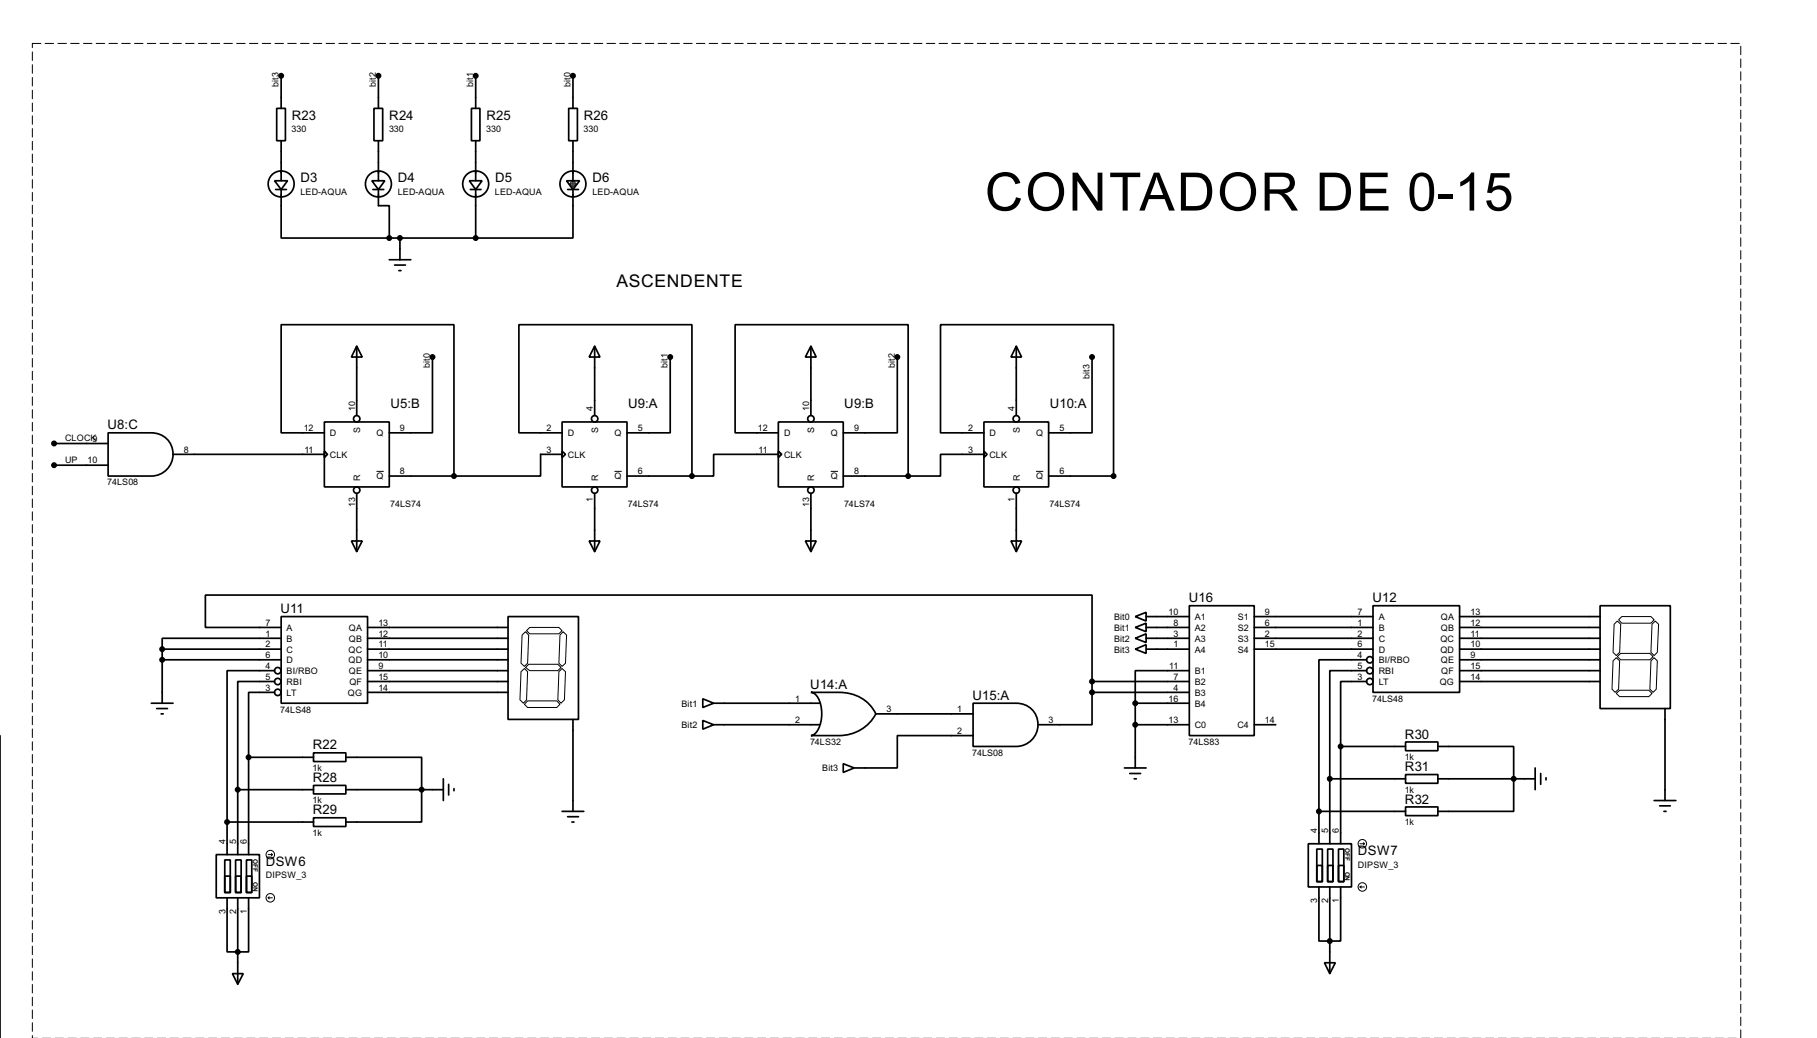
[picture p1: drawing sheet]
<svg xmlns="http://www.w3.org/2000/svg" width="427mm" height="244mm" viewBox="0 0 427 244" stroke-linecap="round" stroke-linejoin="round" font-family="sans-serif">
<g fill="none" stroke="#000" stroke-width=".4">
<path d="M66.1 17.8v7.7M88.9 17.8v7.7M111.8 17.8v7.7M134.6 17.8v7.7M65 25.5h2.1v7.6h-2.1zM66.1 33.1v9.4M87.9 25.5h2v7.6h-2zM88.9 33.1v9.4M110.8 25.5h2v7.6h-2zM111.8 33.1v9.4M133.6 25.5h2.1v7.6h-2.1zM134.6 33.1v9.4"/>
<path d="M64.5 42.5h3.1l-1.5 2zM64.8 44.5h2.5M66.1 44.5v11.4h25.4M87.4 42.5h3l-1.5 2zM87.6 44.5h2.6M88.9 44.5v3.8h2.6v7.6M91.5 55.9h20.3M94 55.9v5.1M110.3 42.5h3l-1.5 2zM110.5 44.5h2.5M111.8 44.5v11.4M133.1 42.5h3.1l-1.6 2z"/>
<path d="M133.4 44.5h2.5M134.6 44.5v11.4h-22.8M91.5 61h5M92.7 62.3h2.6M93.7 63.6h.5M76.2 99.1h15.3v15.3h-15.3zM83.8 81.3l1.3 2.6h-2.5zM83.8 81.3v16.3M101.6 83.9v17.8h-10.1M132.1 99.1h15.2v15.3h-15.2zM139.7 81.3l1.3 2.6h-2.6zM139.7 81.3v16.3"/>
<path d="M157.5 83.9v17.8h-10.2M182.9 99.1h15.2v15.3h-15.2zM190.5 81.3l1.3 2.6h-2.6zM190.5 81.3v16.3M210.8 83.9v17.8h-12.7M231.2 99.1h15.2v15.3h-15.2zM238.8 81.3l1.2 2.6h-2.5zM238.8 81.3v16.3M256.6 83.9v17.8h-10.2M12.7 104.2h12.7M12.7 109.3h12.7M25.4 101.7h10.2a5.1 5.1 0 0 1 5.1 5 5.1 5.1 0 0 1-5.1 5.1h-10.2z"/>
<path d="M40.7 106.7h35.5M76.2 106l.8 .7-.8 .8zM76.2 101.7h-10.1v-25.4h40.6v35.5M83.8 115.9v13.7M91.5 111.8h15.2M132.1 106l.8 .7-.8 .8zM132.1 106.7h-5.1v5.1h-20.3M132.1 101.7h-10.2v-25.4h40.7v35.5M139.7 115.9v13.7M147.3 111.8h15.3M182.9 106l.8 .7-.8 .8zM182.9 106.7h-15.2v5.1h-5.1"/>
<path d="M182.9 101.7h-10.2v-25.4h40.7v35.5M190.5 115.9v13.7M198.1 111.8h15.3M231.2 106l.7 .7-.7 .8zM231.2 106.7h-10.2v5.1h-7.6M231.2 101.7h-10.2v-25.4h40.6v35.5h-15.2M238.8 115.9v13.7M82.6 127.1h2.5l-1.3 2.5zM138.4 127.1h2.6l-1.3 2.5zM189.2 127.1h2.6l-1.3 2.5zM237.5 127.1h2.5l-1.2 2.5zM38.1 152.5h28"/>
<path d="M38.1 155h28M38.1 152.5v12.7M64.5 157.5h-11.1v35.6M66.1 144.8h20.3v20.4h-20.3zM66.1 149.9h-28v2.6M66.1 147.4h-17.8v-7.6h208.3v20.3M86.4 147.4h33M86.4 149.9h33M86.4 152.5h33M86.4 155h33M86.4 157.5h33M119.4 144.8h16.5v24.2h-16.5z"/>
<path d="M266.7 144.8l2.6-1v2.1zM266.7 147.4l2.6-1v2zM266.7 149.9l2.6-1v2zM266.7 152.5l2.6-1.1v2.1zM269.3 147.4h10.1M269.3 149.9h10.1M269.3 152.5h10.1M269.3 144.8h10.1M279.4 142.3h15.3v30.5h-15.3zM279.4 157.5h-12.7v7.7M294.7 147.4h27.9M294.7 149.9h27.9"/>
<path d="M294.7 152.5h27.9M294.7 144.8h27.9M321.1 155h-11.2v35.6M321.1 157.5h-8.7v25.4M322.6 142.3h20.3v20.3h-20.3zM342.9 147.4h33M342.9 149.9h33M342.9 152.5h33M342.9 155h33M342.9 157.5h33M342.9 144.8h33M375.9 142.3h16.5v24.1h-16.5z"/>
<path d="M0 172.8v71M35.6 165.2h5.1M36.8 166.4h2.6M37.9 167.7h.5M58.4 177.9v22.8M58.4 177.9h15.3M64.5 160.1h-8.6v25.4M64.5 162.6h-6.1v15.3M73.7 176.8h7.6v2.1h-7.6zM81.3 177.9h17.8v15.2h-17.8M86.4 160.1h33M86.4 162.6h33"/>
<path d="M134.6 169v21.6M165.1 164.1l2.6 1.1-2.6 1zM165.1 169.2l2.6 1-2.6 1.1zM167.7 165.2h24.8M167.7 170.2h24.8M190.5 162.6h6.6a9.2 9.2 0 0 1 8.7 5.1 9.6 9.6 0 0 1-8.7 5.1h-6.6a3.5 3.5 0 0 0 2.3-3.2 7.2 7.2 0 0 0-1.4-6.6zM198.1 179.4l2.6 1-2.6 1zM205.8 167.7h22.8M228.6 165.2h10.2a5.1 5.1 0 0 1 5.1 5 5.1 5.1 0 0 1-5.1 5.1h-10.2zM228.6 172.8h-17.8v7.6h-10.1M256.6 162.6v7.6h-12.7M256.6 160.1h22.8"/>
<path d="M256.6 162.6h22.8M256.6 160.1v2.5M266.7 165.2h12.7M266.7 170.2h12.7M266.7 165.2v15.2M294.7 170.2h5M315 175.3v22.9M315 175.3h15.2M321.1 160.1h-6.1v15.2M330.2 174.3h7.6v2h-7.6zM337.8 175.3h17.8v15.3h-17.8M342.9 160.1h33"/>
<path d="M391.2 166.4v21.6M53.4 193.1v7.6M53.4 193.1h20.3M55.9 185.5v15.2M55.9 185.5h17.8M73.7 184.5h7.6v2h-7.6zM73.7 192.1h7.6v2h-7.6zM81.3 185.5h22.9M104.2 182.9v5.1M105.4 184.2v2.5M106.7 185.2v.5M132.1 190.6h5.1"/>
<path d="M133.4 191.8h2.5M134.4 193.1h.5M264.2 180.4h5.1M265.4 181.7h2.6M266.5 182.9h.5M307.4 198.2h10.1v10.1h-10.1zM309.4 199.4h1.3v7.7h-1.3zM309.9 190.6v7.6M309.9 190.6h20.3M311.9 199.4h1.3v7.7h-1.3zM312.4 182.9v15.3M312.4 182.9h17.8"/>
<path d="M314.5 199.4h1.2v7.7h-1.2zM330.2 181.9h7.6v2.1h-7.6zM330.2 189.5h7.6v2.1h-7.6zM337.8 182.9h22.9M360.7 180.4v5.1M362 181.7v2.5M363.2 182.7v.5M388.6 188h5.1M389.9 189.3h2.5M390.9 190.6h.5M50.8 200.7h10.2v10.2h-10.2zM52.8 202h1.3v7.6h-1.3z"/>
<path d="M52.8 205.8h1.3v3.8h-1.3zM53.4 210.9v12.7h5v-12.7M55.4 202h1.3v7.6h-1.3zM55.4 205.8h1.3v3.8h-1.3zM55.9 210.9v20.3M57.9 202h1.3v7.6h-1.3zM57.9 205.8h1.3v3.8h-1.3zM309.4 203.3h1.3v3.8h-1.3zM309.9 208.3v12.7h5.1v-12.7M311.9 203.3h1.3v3.8h-1.3zM312.4 208.3v20.4M314.5 203.3h1.2v3.8h-1.2z"/>
<path d="M54.6 228.7h2.6l-1.3 2.5zM311.2 226.1h2.5l-1.3 2.6z"/>
<circle cx="66" cy="43.2" r="3.1"/>
<circle cx="88.9" cy="43.2" r="3.1"/>
<circle cx="111.7" cy="43.2" r="3.1"/>
<circle cx="134.6" cy="43.2" r="3.1"/>
<circle cx="83.8" cy="98.4" r=".75"/>
<circle cx="139.7" cy="98.4" r=".75"/>
<circle cx="190.5" cy="98.4" r=".75"/>
<circle cx="238.7" cy="98.4" r=".75"/>
<circle cx="83.8" cy="115.1" r=".75"/>
<circle cx="139.7" cy="115.1" r=".75"/>
<circle cx="190.5" cy="115.1" r=".75"/>
<circle cx="238.7" cy="115.1" r=".75"/>
<circle cx="65.2" cy="157.5" r=".75"/>
<circle cx="321.8" cy="157.5" r=".75"/>
<circle cx="321.8" cy="155" r=".75"/>
<circle cx="65.2" cy="160.1" r=".75"/>
<circle cx="65.2" cy="162.6" r=".75"/>
<circle cx="321.8" cy="160.1" r=".75"/>
</g>
<path d="M7.6 10.2h401.4v233.6M7.6 10.2h.1M7.6 10.2v233.6" fill="none" stroke="#fff" stroke-width=".23"/>
<path d="M7.6 10.2h401.4v233.6M7.6 10.2h.1M7.6 243.8v-233.6" fill="none" stroke="#000" stroke-width=".23" stroke-dasharray="2 1"/>
<g fill="none" stroke="#000" stroke-width=".23">
<path d="M133.6 43.2h2.1M134.1 42.7h1v1h-1zM134.6 42.2v2.1M88.5 110.7h1.7M144.4 110.7h1.7M195.2 110.7h1.7M243.4 110.7h1.7M122.4 157.8l.8-.8 .8 .8-.3 6.6-.7 .8-.8-.8zM122.7 149.2l.8-.8 .7 .8-.2 6.6-.8 .7-.8-.7zM123.5 156.8l.7-.8h6.9l.7 .8-.7 .7h-6.6zM123.7 148.1l.8-.7h6.8l.8 .7-.8 .8h-6.8zM131.3 157.8l.8-.8 .8 .8-.3 6.6-.8 .8-.7-.8z"/>
<path d="M132.3 148.4l.8 .8-.2 6.6-.8 .7-.8-.7 .3-6.6zM379 155.2l.7-.7 .8 .7-.2 6.7-.8 .7-.8-.7zM379.2 146.6l.8-.7 .8 .7-.3 6.6-.8 .8-.7-.8zM380 154.2l.8-.7h6.8l.8 .7-.8 .8h-6.8zM380.3 145.6l.7-.8h6.9l.7 .8-.7 .8h-6.9zM387.9 155.2l.7-.7 .8 .7-.3 6.7-.7 .7-.8-.7zM388.9 145.9l.8 .7-.3 6.6-.8 .8-.7-.8 .2-6.6zM124 164.6h6.8l.8 .8-.8 .8h-6.8l-.8-.8zM379.7 162.9l.8-.8h6.9l.7 .8-.7 .7h-6.9zM319.5 198.2h1.1M320.3 197.9l.3 .3M320.6 198.2l-.3 .2"/>
<path d="M63 200.7h1M63 210.9l.3 .2M63 210.9h1M63.3 210.6l-.3 .3M63.8 200.5l.2 .2M64 200.7l-.2 .3M319.5 208.3l.3 .3M319.5 208.3h1.1M319.8 208.1l-.3 .2"/>
<circle cx="320" cy="198.2" r="1"/>
<circle cx="63.5" cy="210.9" r="1"/>
<circle cx="63.5" cy="200.7" r="1"/>
<circle cx="320" cy="208.3" r="1"/>
</g>
<g fill="#000" stroke="#000" stroke-width=".4">
<circle cx="66" cy="17.8" r=".5"/>
<circle cx="88.9" cy="17.8" r=".5"/>
<circle cx="111.7" cy="17.8" r=".5"/>
<circle cx="134.6" cy="17.8" r=".5"/>
<circle cx="91.4" cy="55.9" r=".5"/>
<circle cx="93.9" cy="55.9" r=".5"/>
<circle cx="111.7" cy="55.9" r=".5"/>
<circle cx="101.6" cy="83.9" r=".5"/>
<circle cx="157.4" cy="83.9" r=".5"/>
<circle cx="210.8" cy="83.9" r=".5"/>
<circle cx="256.5" cy="83.9" r=".5"/>
<circle cx="12.7" cy="109.3" r=".5"/>
<circle cx="12.7" cy="104.2" r=".5"/>
<circle cx="106.6" cy="111.8" r=".5"/>
<circle cx="162.5" cy="111.8" r=".5"/>
<circle cx="213.3" cy="111.8" r=".5"/>
<circle cx="261.6" cy="111.8" r=".5"/>
<circle cx="38.1" cy="152.5" r=".5"/>
<circle cx="38.1" cy="155" r=".5"/>
<circle cx="58.4" cy="177.9" r=".5"/>
<circle cx="256.5" cy="160.1" r=".5"/>
<circle cx="256.5" cy="162.6" r=".5"/>
<circle cx="266.7" cy="170.2" r=".5"/>
<circle cx="266.7" cy="165.2" r=".5"/>
<circle cx="314.9" cy="175.3" r=".5"/>
<circle cx="53.3" cy="193.1" r=".5"/>
<circle cx="55.8" cy="185.5" r=".5"/>
<circle cx="99" cy="185.5" r=".5"/>
<circle cx="309.8" cy="190.6" r=".5"/>
<circle cx="312.4" cy="182.9" r=".5"/>
<circle cx="355.6" cy="182.9" r=".5"/>
<circle cx="55.8" cy="223.6" r=".5"/>
<circle cx="312.4" cy="221" r=".5"/>
</g>
<text font-size="13.9" x="231.4" y="49.4">CONTADOR DE 0-15</text>
<text font-size="4.6" x="144.8" y="67.4">ASCENDENTE</text>
<g font-size="3.5">
<text x="68.6" y="28.2">R23</text>
<text x="91.5" y="28.2">R24</text>
<text x="114.3" y="28.2">R25</text>
<text x="137.2" y="28.2">R26</text>
<text x="70.6" y="42.9">D3</text>
<text x="93.5" y="42.9">D4</text>
<text x="116.3" y="42.9">D5</text>
<text x="139.2" y="42.9">D6</text>
<text x="91.7" y="95.8">U5:B</text>
<text x="147.6" y="95.8">U9:A</text>
<text x="198.4" y="95.8">U9:B</text>
<text x="246.6" y="95.8">U10:A</text>
<text x="25.3" y="100.9">U8:C</text>
<text x="279.3" y="141.5">U16</text>
<text x="322.4" y="141.5">U12</text>
<text x="65.9" y="144">U11</text>
<text x="190.4" y="161.8">U14:A</text>
<text x="228.5" y="164.4">U15:A</text>
<text x="330.1" y="173.5">R30</text>
<text x="73.5" y="176">R22</text>
<text x="73.5" y="183.7">R28</text>
<text x="330.1" y="181.1">R31</text>
<text x="73.5" y="191.3">R29</text>
<text x="330.1" y="188.7">R32</text>
<text x="62.5" y="203.4">DSW6</text>
<text x="319" y="200.9">DSW7</text>
</g>
<g font-size="2.4">
<text x="65.5" y="20.4" transform="rotate(-90 65.5 20.4)">bit3</text>
<text x="88.3" y="20.4" transform="rotate(-90 88.3 20.4)">bit2</text>
<text x="111.1" y="20.4" transform="rotate(-90 111.1 20.4)">bit1</text>
<text x="134" y="20.4" transform="rotate(-90 134 20.4)">bit0</text>
<text x="68.5" y="31">330</text>
<text x="91.4" y="31">330</text>
<text x="114.3" y="31">330</text>
<text x="137.1" y="31">330</text>
<text x="70.6" y="45.8">LED-AQUA</text>
<text x="93.4" y="45.8">LED-AQUA</text>
<text x="116.3" y="45.8">LED-AQUA</text>
<text x="139.2" y="45.8">LED-AQUA</text>
<text x="101" y="86.4" transform="rotate(-90 101 86.4)">bit0</text>
<text x="156.9" y="86.4" transform="rotate(-90 156.9 86.4)">bit1</text>
<text x="210.2" y="86.4" transform="rotate(-90 210.2 86.4)">bit2</text>
<text x="256" y="88.9" transform="rotate(-90 256 88.9)">bit3</text>
<text x="71.4" y="101.2">12</text>
<text x="83.4" y="96.6" transform="rotate(-90 83.4 96.6)">10</text>
<text x="84.6" y="101.8" transform="rotate(-90 84.6 101.8)">S</text>
<text x="94" y="101.2">9</text>
<text x="128.4" y="101.2">2</text>
<text x="139.3" y="96.6" transform="rotate(-90 139.3 96.6)">4</text>
<text x="140.5" y="101.8" transform="rotate(-90 140.5 101.8)">S</text>
<text x="149.9" y="101.2">5</text>
<text x="178.1" y="101.2">12</text>
<text x="190.1" y="96.6" transform="rotate(-90 190.1 96.6)">10</text>
<text x="191.3" y="101.8" transform="rotate(-90 191.3 101.8)">S</text>
<text x="200.7" y="101.2">9</text>
<text x="227.5" y="101.2">2</text>
<text x="238.4" y="96.6" transform="rotate(-90 238.4 96.6)">4</text>
<text x="239.6" y="101.8" transform="rotate(-90 239.6 101.8)">S</text>
<text x="248.9" y="101.2">5</text>
<text x="15.3" y="103.6">CLOCK9</text>
<text x="43.2" y="106.3">8</text>
<text x="71.5" y="106.3">11</text>
<text x="77.5" y="102.5">D</text>
<text x="77.5" y="107.5">CLK</text>
<text x="88.5" y="102.5">Q</text>
<text x="128.4" y="106.3">3</text>
<text x="133.4" y="102.5">D</text>
<text x="133.4" y="107.5">CLK</text>
<text x="144.4" y="102.5">Q</text>
<text x="178.2" y="106.3">11</text>
<text x="184.2" y="102.5">D</text>
<text x="184.2" y="107.5">CLK</text>
<text x="195.2" y="102.5">Q</text>
<text x="227.5" y="106.3">3</text>
<text x="232.4" y="102.5">D</text>
<text x="232.4" y="107.5">CLK</text>
<text x="243.4" y="102.5">Q</text>
<text x="15.3" y="108.7">UP</text>
<text x="20.6" y="108.9">10</text>
<text x="84.6" y="113" transform="rotate(-90 84.6 113)">R</text>
<text x="88.5" y="112.6">Q</text>
<text x="94" y="111.4">8</text>
<text x="140.5" y="113" transform="rotate(-90 140.5 113)">R</text>
<text x="144.4" y="112.6">Q</text>
<text x="149.9" y="111.4">6</text>
<text x="191.3" y="113" transform="rotate(-90 191.3 113)">R</text>
<text x="195.2" y="112.6">Q</text>
<text x="200.7" y="111.4">8</text>
<text x="239.6" y="113" transform="rotate(-90 239.6 113)">R</text>
<text x="243.4" y="112.6">Q</text>
<text x="248.9" y="111.4">6</text>
<text x="25.2" y="114">74LS08</text>
<text x="83.4" y="119.2" transform="rotate(-90 83.4 119.2)">13</text>
<text x="91.7" y="119.1">74LS74</text>
<text x="139.3" y="118" transform="rotate(-90 139.3 118)">1</text>
<text x="147.5" y="119.1">74LS74</text>
<text x="190.1" y="119.2" transform="rotate(-90 190.1 119.2)">13</text>
<text x="198.3" y="119.1">74LS74</text>
<text x="238.4" y="118" transform="rotate(-90 238.4 118)">1</text>
<text x="246.6" y="119.1">74LS74</text>
<text x="62.4" y="147">7</text>
<text x="62.4" y="149.5">1</text>
<text x="67.3" y="148.2">A</text>
<text x="82" y="148.2">QA</text>
<text x="88.9" y="147">13</text>
<text x="88.9" y="149.5">12</text>
<text x="261.7" y="145.6">Bit0</text>
<text x="261.7" y="148.2">Bit1</text>
<text x="274.6" y="144.4">10</text>
<text x="275.7" y="147">8</text>
<text x="275.7" y="149.5">3</text>
<text x="280.7" y="145.6">A1</text>
<text x="280.7" y="148.2">A2</text>
<text x="290.8" y="145.6">S1</text>
<text x="290.8" y="148.2">S2</text>
<text x="297.2" y="144.4">9</text>
<text x="297.2" y="147">6</text>
<text x="297.2" y="149.5">2</text>
<text x="318.9" y="144.4">7</text>
<text x="318.9" y="147">1</text>
<text x="318.9" y="149.5">2</text>
<text x="323.9" y="145.6">A</text>
<text x="323.9" y="148.2">B</text>
<text x="338.5" y="145.6">QA</text>
<text x="338.5" y="148.2">QB</text>
<text x="345.5" y="144.4">13</text>
<text x="345.5" y="147">12</text>
<text x="345.5" y="149.5">11</text>
<text x="62.4" y="152.1">2</text>
<text x="62.4" y="154.6">6</text>
<text x="67.3" y="150.7">B</text>
<text x="67.3" y="153.3">C</text>
<text x="67.3" y="155.8">D</text>
<text x="81.9" y="153.3">QC</text>
<text x="81.9" y="155.8">QD</text>
<text x="82" y="150.7">QB</text>
<text x="88.9" y="152.1">11</text>
<text x="88.9" y="154.6">10</text>
<text x="261.7" y="150.7">Bit2</text>
<text x="261.7" y="153.3">Bit3</text>
<text x="275.7" y="152.1">1</text>
<text x="280.7" y="150.7">A3</text>
<text x="280.7" y="153.3">A4</text>
<text x="290.8" y="150.7">S3</text>
<text x="290.8" y="153.3">S4</text>
<text x="297.2" y="152.1">15</text>
<text x="318.9" y="152.1">6</text>
<text x="318.9" y="154.6">4</text>
<text x="323.9" y="150.7">C</text>
<text x="323.9" y="153.3">D</text>
<text x="323.9" y="155.8">BI/RBO</text>
<text x="338.4" y="150.7">QC</text>
<text x="338.4" y="153.3">QD</text>
<text x="338.5" y="155.8">QE</text>
<text x="345.5" y="152.1">10</text>
<text x="345.5" y="154.6">9</text>
<text x="62.4" y="157.1">4</text>
<text x="62.4" y="159.7">5</text>
<text x="67.3" y="158.3">BI/RBO</text>
<text x="67.3" y="160.9">RBI</text>
<text x="82" y="158.3">QE</text>
<text x="82.1" y="160.9">QF</text>
<text x="88.9" y="157.1">9</text>
<text x="88.9" y="159.7">15</text>
<text x="274.7" y="157.1">11</text>
<text x="275.7" y="159.7">7</text>
<text x="280.7" y="158.3">B1</text>
<text x="280.7" y="160.9">B2</text>
<text x="318.9" y="157.1">5</text>
<text x="318.9" y="159.7">3</text>
<text x="323.9" y="158.3">RBI</text>
<text x="323.9" y="160.9">LT</text>
<text x="338.2" y="160.9">QG</text>
<text x="338.6" y="158.3">QF</text>
<text x="345.5" y="157.1">15</text>
<text x="345.5" y="159.7">14</text>
<text x="62.4" y="162.2">3</text>
<text x="65.9" y="167.4">74LS48</text>
<text x="67.3" y="163.4">LT</text>
<text x="81.7" y="163.4">QG</text>
<text x="88.9" y="162.2">14</text>
<text x="160.1" y="166">Bit1</text>
<text x="186.8" y="164.8">1</text>
<text x="208.3" y="167.3">3</text>
<text x="224.9" y="167.3">1</text>
<text x="274.6" y="164.8">16</text>
<text x="275.7" y="162.2">4</text>
<text x="280.7" y="163.4">B3</text>
<text x="280.7" y="166">B4</text>
<text x="322.4" y="164.8">74LS48</text>
<text x="160.1" y="171">Bit2</text>
<text x="186.8" y="169.8">2</text>
<text x="224.9" y="172.4">2</text>
<text x="246.4" y="169.8">3</text>
<text x="274.6" y="169.8">13</text>
<text x="280.7" y="171">C0</text>
<text x="290.7" y="171">C4</text>
<text x="297.2" y="169.8">14</text>
<text x="190.3" y="175">74LS32</text>
<text x="228.4" y="177.5">74LS08</text>
<text x="279.2" y="175">74LS83</text>
<text x="330" y="178.5">1k</text>
<text x="73.5" y="181.1">1k</text>
<text x="193.2" y="181.2">Bit3</text>
<text x="73.5" y="188.7">1k</text>
<text x="330" y="186.2">1k</text>
<text x="73.5" y="196.3">1k</text>
<text x="309.5" y="195.6" transform="rotate(-90 309.5 195.6)">4</text>
<text x="312" y="195.6" transform="rotate(-90 312 195.6)">5</text>
<text x="314.6" y="195.6" transform="rotate(-90 314.6 195.6)">6</text>
<text x="330" y="193.8">1k</text>
<text x="52.9" y="198.2" transform="rotate(-90 52.9 198.2)">4</text>
<text x="55.4" y="198.2" transform="rotate(-90 55.4 198.2)">5</text>
<text x="58" y="198.2" transform="rotate(-90 58 198.2)">6</text>
<text x="319" y="203.8">DIPSW_3</text>
<text x="62.4" y="206.3">DIPSW_3</text>
<text x="53" y="214.6" transform="rotate(-90 53 214.6)">3</text>
<text x="55.5" y="214.6" transform="rotate(-90 55.5 214.6)">2</text>
<text x="58" y="214.6" transform="rotate(-90 58 214.6)">1</text>
<text x="309.5" y="212" transform="rotate(-90 309.5 212)">3</text>
<text x="312" y="212" transform="rotate(-90 312 212)">2</text>
<text x="314.6" y="212" transform="rotate(-90 314.6 212)">1</text>
</g>
<g font-size="1.7">
<text x="59.5" y="201.8" transform="rotate(90 59.5 201.8)">OFF</text>
<text x="316.1" y="199.2" transform="rotate(90 316.1 199.2)">OFF</text>
<text x="59.5" y="207.2" transform="rotate(90 59.5 207.2)">ON</text>
<text x="316.1" y="204.7" transform="rotate(90 316.1 204.7)">ON</text>
</g>
</svg>
